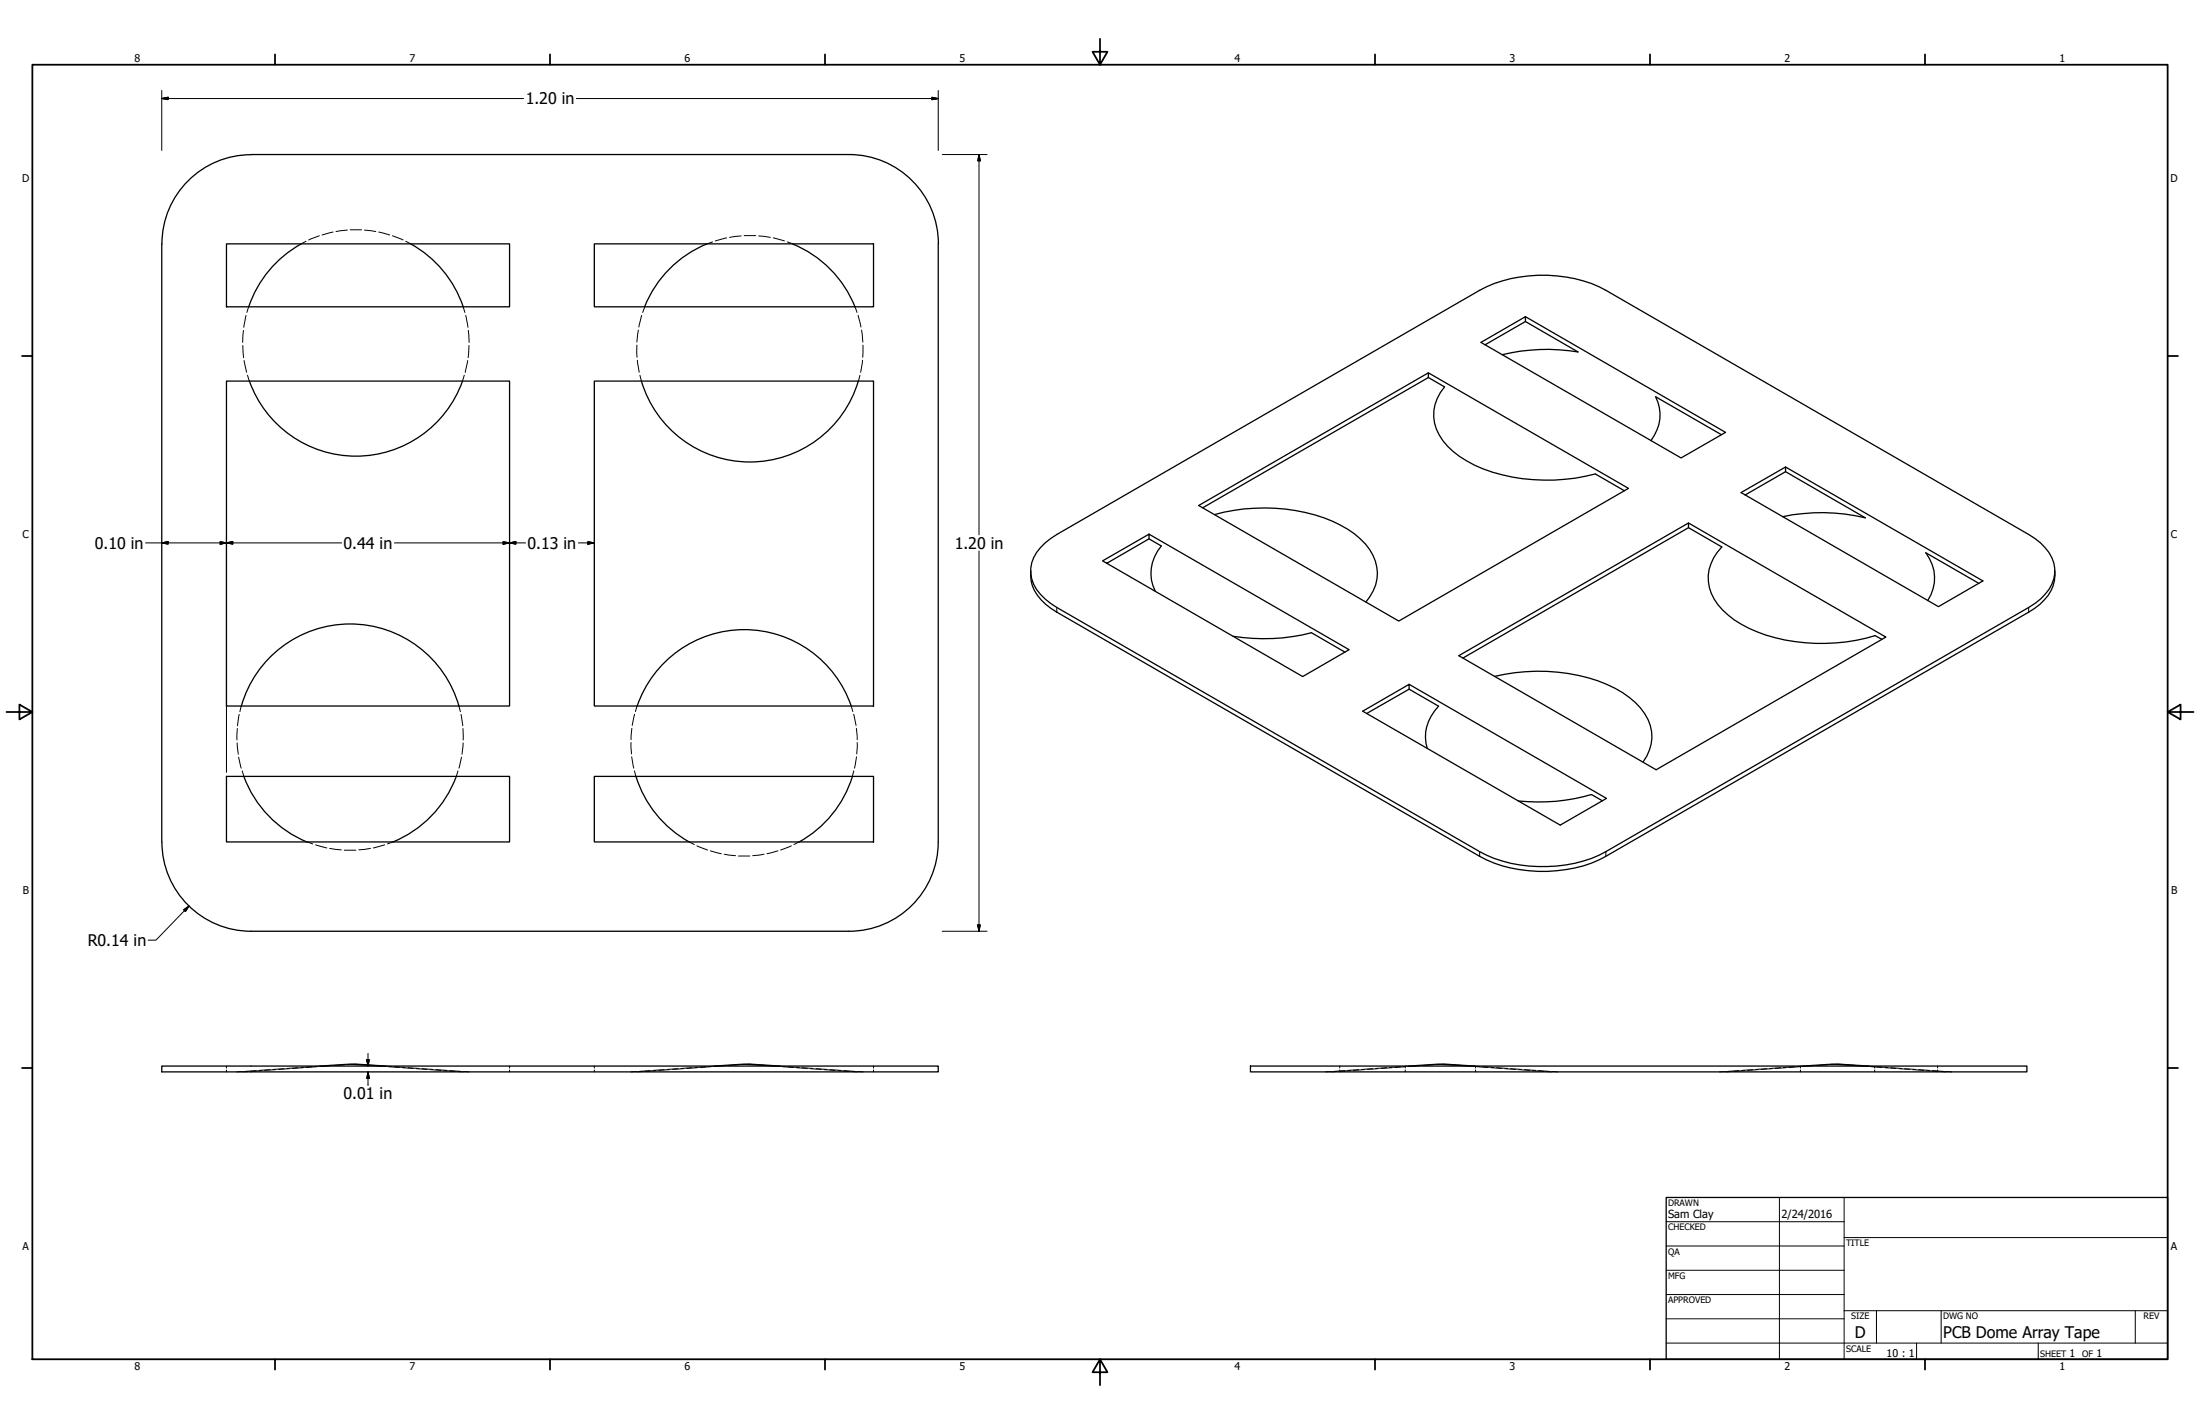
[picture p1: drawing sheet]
<svg xmlns="http://www.w3.org/2000/svg" width="864mm" height="559mm" viewBox="0 0 864 559" stroke-linecap="round" stroke-linejoin="round" font-family="sans-serif">
<!-- layer: Hidden (ANSI) -->
<g fill="none" stroke="#000" stroke-width=".39">
<path d="M120.1 94.7l-1.9 1M125.3 92.5l-4.1 1.7M130.7 91.1l-4.3 1.1M136.3 90.3l-4.4 .6M137.5 90.2h4.4M143.1 90.3l4.4 .6M148.7 91.1l4.3 1.1M154.1 92.5l4.1 1.7M159.3 94.7l1.9 1M279.7 94.9l-2.1 .8M285.2 93.3l-4.4 1.3M291 92.6l-4.6 .6"/>
<path d="M292.1 92.5h4.6M297.8 92.6l4.6 .6M303.5 93.3l4.4 1.3M309.1 94.9l2.1 .8M95.3 135.6l.3 4.7M95.6 129.7l-.4 4.7M96.6 123.8l-.9 4.7M97.6 120.4l-.7 2.2M181.8 120.4l.7 2.2M182.8 123.8l.9 4.7M183.8 129.7l.3 4.7M184.1 135.6l-.3 4.7"/>
<path d="M250 135.4l.1 4.8M250.6 129.5l-.6 4.7M251.9 123.8l-1.1 4.5M253.1 120.4l-.8 2.2M335.7 120.4l.7 2.2M336.9 123.8l1 4.5M338.2 129.5l.5 4.7M338.8 135.4l-.2 4.8M95.8 141.5l1 4.6M97.2 147.3l.7 2.2M182.2 147.3l-.7 2.2M183.6 141.5l-1 4.6"/>
<path d="M250.2 141.4l.7 4.7M251.2 147.3l.6 2.2M337.6 147.3l-.6 2.2M338.6 141.4l-.8 4.7M94.7 277.1l-.5 2.2M180.1 277.1l.6 2.2M250.1 277.1l-.7 2.1M334.1 277.1l.7 2.1M93.1 291.5l.4 4.5M93.2 285.9l-.2 4.5M93.7 297.1l1 4.3M93.9 280.4l-.7 4.4"/>
<path d="M181 280.4l.7 4.4M181.2 297.1l-1.1 4.3M181.7 285.9l.1 4.5M181.8 291.5l-.4 4.5M247.7 291.4l.2 4.4M248 297l.8 4.4M248 285.8l-.3 4.5M249.1 280.3l-.9 4.4M335.1 280.3l.9 4.4M336.2 285.8l.3 4.5M336.2 297l-.8 4.4M336.5 291.4l-.2 4.4"/>
<path d="M95.1 302.5l.7 2.2M179.8 302.5l-.7 2.2M249 302.5l.6 2.2M335.2 302.5l-.6 2.2M120.6 330.4l2.1 .8M123.9 331.5l4.4 1.2M129.4 332.9l4.6 .6M135.1 333.6h4.6M145.4 332.9l-4.6 .6M151 331.5l-4.4 1.2M154.2 330.4l-2.1 .8M270.6 330.4l1.9 1"/>
<path d="M273.6 331.9l4.1 1.7M278.8 333.9l4.3 1.1M284.3 335.2l4.4 .6M289.9 335.9h4.4M299.9 335.2l-4.4 .6M305.4 333.9l-4.3 1.1M310.6 331.9l-4.1 1.7M313.6 330.4l-1.9 1M88.9 418.3v.8M88.9 419.9v.7M106 419.7l-4.3 .4M108.3 419.7l-4.4 .4"/>
<path d="M111.5 419.4l-4.4 .3M113.7 419.4l-4.4 .3M117 419l-4.4 .3M119.1 419l-4.4 .3M122.4 418.6l-4.4 .3M124.5 418.6l-4.4 .3M125.7 418.3l-2.2 .2M129.9 418.2l-4.4 .3M135.3 417.8l-4.3 .3M138.6 417.6l-2.2 .2M149.2 418.3l2.2 .2M151.4 418.3l2.2 .2"/>
<path d="M152.5 418.6l4.3 .3M154.7 418.6l4.4 .3M157.9 419l4.3 .3M160.1 419l4.4 .3M163.3 419.4l4.4 .3M165.6 419.4l4.4 .3M168.8 419.7l4.4 .4M171.1 419.7l4.4 .4M200 418.3v.8M200 419.9v.7M233.3 418.3v.8M233.3 419.9v.7"/>
<path d="M260.7 419.7l-4.4 .4M262.9 419.7l-4.3 .4M266.2 419.4l-4.4 .3M268.4 419.4l-4.4 .3M271.7 419l-4.4 .3M273.7 419l-4.3 .3M277.1 418.6l-4.4 .3M279.1 418.6l-4.3 .3M280.4 418.3l-2.2 .2M284.5 418.2l-4.3 .3M290 417.8l-4.3 .3M293.2 417.6l-2.1 .2"/>
<path d="M303.8 418.3l2.2 .2M306.1 418.3l2.2 .2M307.1 418.6l4.4 .3M309.4 418.6l4.4 .3M312.5 419l4.4 .3M314.8 419l4.4 .3M318 419.4l4.4 .3M320.3 419.4l4.4 .3M323.5 419.7l4.4 .4M325.8 419.7l4.3 .4M342.9 418.3v.8M342.9 419.9v.7"/>
<path d="M525.9 418.3v.8M525.9 419.9v.7M533.4 419.7l-4.4 .4M535.6 419.7l-4.4 .4M538.9 419.4l-4.4 .3M541 419.4l-4.3 .3M544.3 419l-4.4 .3M546.4 419l-4.3 .3M549.7 418.6l-4.3 .3M551.6 418.3v.8M551.6 419.9v.7M551.8 418.6l-4.3 .3"/>
<path d="M553 418.3l-2.1 .2M557.3 418.2l-4.4 .3M562.7 417.8l-4.3 .3M565.9 417.6l-2.1 .2M576.5 418.3l2.2 .2M578.8 418.3l2.2 .2M579.2 418.3v.8M579.2 419.9v.7M579.8 418.6l4.3 .3M582.1 418.6l4.3 .3M585.3 419l4.3 .3M587.5 419l4.4 .3"/>
<path d="M590.7 419.4l4.4 .3M593 419.4l4.3 .3M596.1 419.7l4.4 .4M598.4 419.7l4.4 .4M688.1 419.7l-4.4 .4M690.2 419.7l-4.3 .4M693.5 419.4l-4.3 .3M695.7 419.4l-4.4 .3M698.9 419l-4.3 .3M701.1 419l-4.3 .3M704.4 418.6l-4.3 .3M706.5 418.6l-4.3 .3"/>
<path d="M706.8 418.3v.8M706.8 419.9v.7M707.7 418.3l-2.2 .2M711.9 418.2l-4.3 .3M717.4 417.8l-4.4 .3M720.6 417.6l-2.2 .2M731.2 418.3l2.2 .2M733.5 418.3l2.1 .2M734.5 418.6l4.3 .3M735.9 418.3v.8M735.9 419.9v.7M736.7 418.6l4.4 .3"/>
<path d="M739.9 419l4.4 .3M742.2 419l4.4 .3M745.4 419.4l4.3 .3M747.6 419.4l4.4 .3M750.8 419.7l4.4 .4M753.1 419.7l4.3 .4M760.6 418.3v.8M760.6 419.9v.7M95.1 420.5l-2.1 .1M97.4 420.5l-2.2 .1M100.6 420.1l-4.3 .3M102.8 420.1l-4.3 .3"/>
<path d="M174.2 420.1l4.4 .3M176.5 420.1l4.4 .3M179.7 420.5l2.2 .1M182 420.5l2.1 .1M249.8 420.5l-2.2 .1M252.1 420.5l-2.2 .1M255.3 420.1l-4.4 .3M257.5 420.1l-4.3 .3M328.9 420.1l4.4 .3M331.2 420.1l4.3 .3M334.4 420.5l2.1 .1M336.7 420.5l2.1 .1"/>
<path d="M522.5 420.5l-2.2 .1M524.8 420.5l-2.2 .1M527.9 420.1l-4.3 .3M530.2 420.1l-4.4 .3M601.6 420.1l4.4 .3M603.9 420.1l4.3 .3M607.1 420.5l2.1 .1M609.3 420.5l2.2 .1M677.2 420.5l-2.2 .1M679.4 420.5l-2.1 .1M682.6 420.1l-4.4 .3M684.8 420.1l-4.3 .3"/>
<path d="M756.3 420.1l4.3 .3M758.6 420.1l4.3 .3M761.7 420.5l2.2 .1M764 420.5l2.2 .1"/>
</g>
<!-- layer: Visible (ANSI) -->
<g fill="none" stroke="#000" stroke-width=".51">
<path d="M98.6 60.6h234.7a35.1 35.1 0 0 1 35.1 35.1M98.6 60.7a35 35 0 0 0-35 35M63.5 95.7v234.7M88.9 95.7h111.1v24.7h-111.1zM118.2 95.7a44.4 44.4 0 0 0-20.6 24.7M161.3 95.7a44.4 44.4 0 0 1 20.5 24.7M233.3 95.7h109.6v24.7h-109.6zM277.5 95.7a44.5 44.5 0 0 0-24.5 24.7M311.2 95.8a44.4 44.4 0 0 1 24.4 24.6M368.3 95.7v234.7a35 35 0 0 1-35.1 35h-234.6a35 35 0 0 1-35-35M598.8 124.3l78.6 45.4-17.5 10-78.6-45.3 17.5-10.1v1.9l-15.9 9.1M598.8 126.2l20.6 11.9a74.9 74.9 0 0 0-29.7 1.1"/>
<path d="M88.9 149.5h111.1v127.6h-111.1zM97.9 149.5a44.4 44.4 0 0 0 41.8 29.5 44.4 44.4 0 0 0 41.8-29.4M233.3 149.5h109.6v127.6h-109.6zM251.8 149.6a44.4 44.4 0 0 0 42.5 31.7 44.4 44.4 0 0 0 42.6-31.7M560.7 146.3l78.6 45.3-90.2 52.1-78.6-45.3 90.2-52.1v1.8l-88.6 51.2M560.7 148.1l6.4 3.7a16.4 16.4 0 0 0 1.2 23.3 46.6 46.6 0 0 0 25.2 12.1 74.7 74.7 0 0 0 32.7-1.2l11.5 6.6M675.7 170.6l-25.8-14.9a15.9 15.9 0 0 1-1.8 17.2M700.9 183.3l77.5 44.7-17.5 10.1-77.4-44.8 17.4-10v1.8l-15.9 9.1M700.9 185.1l31.3 18.1a73.6 73.6 0 0 0-32.4-.4M451 209.6l-18.2 10.5 78.6 45.4 18.2-10.5-78.6-45.4v1.9l-16.5 9.5M451 211.5l4.9 2.7a16 16 0 0 0-2.4 17.8M476.8 201.9a71.1 71.1 0 0 1 49.4 4.2 27.2 27.2 0 0 1 13.7 14.1 16.1 16.1 0 0 1-3.7 16"/>
<path d="M662.8 205.2l77.5 44.8-90.2 52.1-77.5-44.8 90.2-52.1v1.9l-88.6 51.2M662.8 207.1l13.1 7.5a16.6 16.6 0 0 0 .3 24.8 47 47 0 0 0 24.5 11.7 75 75 0 0 0 35.4-1.7l2.6 1.5M404.6 225.9a15.7 15.7 0 0 0 8 12.9l2.2 1.4M776.8 228.9l-20.8-12a15.9 15.9 0 0 1 .7 18.7M484 249.7a75.2 75.2 0 0 0 30.8-1.4l13.1 7.6M94.7 277.1a44.4 44.4 0 0 1 42.7-32.2 44.4 44.4 0 0 1 42.8 32.2M250.1 277.1a44.4 44.4 0 0 1 42-30 44.4 44.4 0 0 1 42 30M553.1 268.5l77.5 44.8-18.1 10.5-77.6-44.7 18.2-10.6v1.9l-16.6 9.6M553.1 270.4l11.6 6.7a16.6 16.6 0 0 0-4.4 16.6M586.7 265.4a71.2 71.2 0 0 1 47.2 4.7 26.9 26.9 0 0 1 13.9 14.6 16.1 16.1 0 0 1-2.8 14.3M88.9 304.7h111.1v25.7h-111.1zM95.7 304.7a44.5 44.5 0 0 0 24.9 25.7"/>
<path d="M179.1 304.7a44.4 44.4 0 0 1-24.9 25.7M233.3 304.7h109.6v25.7h-109.6zM249.6 304.6a44.5 44.5 0 0 0 21 25.8M334.6 304.7a44.5 44.5 0 0 1-20.9 25.7M629 314.3l-4.3-2.5a73.7 73.7 0 0 1-28.8 2.5M63.5 418.3h304.8v2.3h-304.8zM125.7 418.3l11.7-.7 11.8 .7M138.6 417.6l12.8 .7M280.4 418.3l11.7-.7 11.7 .7M293.2 417.6l12.9 .7M490.9 418.3h304.8v2.3h-304.8zM553 418.3l11.8-.7 11.7 .7"/>
<path d="M565.9 417.6l12.9 .7M707.7 418.3l11.8-.7 11.7 .7M720.6 417.6l12.9 .7"/>
</g>
<!-- layer: Visible Narrow (ANSI) -->
<path d="M414.8 238.4v1.8M796.4 238.4v1.8M580.8 334.2v1.8M630.4 334.2v1.8" fill="none" stroke="#000" stroke-width=".39"/>
<path d="M408.4 214.9l1.9-1.9 4.5-3.3 166-95.8a54.6 54.6 0 0 1 49.6 0l166 95.8a20.3 20.3 0 0 1 9.8 11.2 13.7 13.7 0 0 1-5.2 14.2l-4.6 3.3-166 95.8a55.6 55.6 0 0 1-43.9 2.7l-5.7-2.7-166-95.8a20.2 20.2 0 0 1-9.8-11.2 12.8 12.8 0 0 1 3.4-12.3zM404.6 224v1.9M806.6 224a15.9 15.9 0 0 1-8 14.8l-168.2 97.2a54.9 54.9 0 0 1-37.4 4.6 43.4 43.4 0 0 1-12.2-4.6l-166-95.8" fill="none" stroke="#000" stroke-width=".51"/>
<!-- layer: Border (ANSI) -->
<g fill="none" stroke="#000" stroke-width=".7">
<path d="M431.8 15.2v10.2l-2.9-5.1h5.8l-2.9 5.1M12.7 25.4h838.2v508h-838.2zM107.9 21.3v4.1M215.9 21.3v4.1M323.8 21.3v4.1M539.8 21.3v4.1M647.7 21.3v4.1M755.6 21.3v4.1M8.6 139.7h4.1M850.9 139.7h4.1M2.5 279.4h10.2l-5.1-2.9v5.8l5.1-2.9M850.9 279.4l5.1 2.9v-5.8l-5.1 2.9h10.2"/>
<path d="M8.6 419.1h4.1M850.9 419.1h4.1M107.9 533.4v4.1M215.9 533.4v4.1M323.8 533.4v4.1M431.8 533.4l2.9 5.1h-5.8l2.9-5.1v10.2M539.8 533.4v4.1M647.7 533.4v4.1M755.6 533.4v4.1"/>
</g>
<!-- layer: Title (ANSI) -->
<g fill="none" stroke="#000" stroke-width=".39">
<path d="M654 479.4h69.9M698.5 469.9v63.5M723.9 469.9v63.5M654 488.9h69.9M654 498.5h69.9M723.9 485.6h127M654 508h69.9M654 517.5h69.9M723.9 514.3h127M736.6 514.3v12.7M762 514.3v12.7M838.2 514.3v12.7"/>
<path d="M654 527h196.9M752.3 527v6.4M800.1 527v6.4"/>
</g>
<path d="M654 469.9h196.9v63.5h-196.9z" fill="none" stroke="#000" stroke-width=".51"/>
<!-- layer: Dimension (ANSI) -->
<g fill="none" stroke="#000" stroke-width=".39">
<path d="M63.5 38.7l2.5-.5v.9zM63.5 38.7h142M63.5 35.5v23.6M226.3 38.7h142M365.8 38.2l2.5 .5-2.5 .4zM368.3 35.5v23.6M369.9 60.6h17.6M384.3 60.6l.5 2.5h-1zM384.3 60.6v149.3M57.1 213h77M63.5 213l2.5-.5v1.1zM86.4 212.5l2.5 .5-2.5 .6z"/>
<path d="M88.9 213l2.5-.5v1.1zM88.9 209.9v93.2M154.8 213h51.5M197.5 212.5l2.5 .5-2.5 .6zM200 213l2.5-.5v1.1zM227 213h6.3M230.8 212.5l2.5 .5-2.5 .6zM384.3 216.2v149.2M72.1 357l2.1-1.5-1.4 2.2zM74.2 355.5l-13 13.4h-3M369.9 365.4h17.6M383.8 363h1l-.5 2.4z"/>
<path d="M144 415.9h1l-.5 2.4zM144.5 413.4v4.9M144.5 420.6l.5 2.6h-1zM144.5 420.6v5.4"/>
</g>
<g fill="#000" stroke="#000" stroke-width=".39">
<path d="M63.5 38.7l2.5-.5zM63.5 38.7l2.5-.5v.9zM365.8 39.1l2.5-.4zM365.8 38.2l2.5 .5-2.5 .4zM384.3 60.6l.5 2.5zM384.3 60.6l.5 2.5h-1zM63.5 213l2.5-.5zM63.5 213l2.5-.5v1.1zM86.4 213.6l2.5-.6zM86.4 212.5l2.5 .5-2.5 .6zM88.9 213l2.5-.5zM88.9 213l2.5-.5v1.1z"/>
<path d="M197.5 213.6l2.5-.6zM197.5 212.5l2.5 .5-2.5 .6zM200 213l2.5-.5zM200 213l2.5-.5v1.1zM230.8 213.6l2.5-.6zM230.8 212.5l2.5 .5-2.5 .6zM74.2 355.5l-1.4 2.2zM72.1 357l2.1-1.5-1.4 2.2zM383.8 363l.5 2.4zM383.8 363h1l-.5 2.4zM144 415.9l.5 2.4zM144 415.9h1l-.5 2.4z"/>
<path d="M144.5 420.6l.5 2.6zM144.5 420.6l.5 2.6h-1z"/>
</g>
<g font-size="6.3">
<text x="206.4" y="41">1.20 in</text>
<text x="37.2" y="215.3">0.10 in</text>
<text x="134.9" y="215.3">0.44 in</text>
<text x="207.1" y="215.3">0.13 in</text>
<text x="374.8" y="215.3">1.20 in</text>
<text x="34.4" y="371.2">R0.14 in</text>
<text x="134.9" y="431.4">0.01 in</text>
<text x="728.1" y="524.9">D</text>
<text x="762.8" y="525">PCB Dome Array Tape</text>
</g>
<g font-size="4.4">
<text x="654.8" y="477.8">Sam Clay</text>
<text x="699.3" y="478">2/24/2016</text>
</g>
<g font-size="4.2">
<text x="52.8" y="24.4">8</text>
<text x="160.8" y="24.4">7</text>
<text x="268.7" y="24.4">6</text>
<text x="376.7" y="24.4">5</text>
<text x="484.6" y="24.4">4</text>
<text x="592.6" y="24.4">3</text>
<text x="700.5" y="24.4">2</text>
<text x="808.5" y="24.4">1</text>
<text x="8.8" y="71.4">D</text>
<text x="852" y="71.4">D</text>
<text x="8.9" y="211.1">C</text>
<text x="852.2" y="211.1">C</text>
<text x="9" y="350.8">B</text>
<text x="852.2" y="350.8">B</text>
<text x="8.9" y="490.5">A</text>
<text x="852.2" y="490.5">A</text>
<text x="740.6" y="532.6">10 : 1</text>
<text x="812.4" y="532.6">1</text>
<text x="823" y="532.6">1</text>
<text x="52.8" y="537.5">8</text>
<text x="160.8" y="537.5">7</text>
<text x="268.7" y="537.5">6</text>
<text x="376.7" y="537.5">5</text>
<text x="484.6" y="537.5">4</text>
<text x="592.6" y="537.5">3</text>
<text x="700.5" y="537.5">2</text>
<text x="808.5" y="537.5">1</text>
</g>
<g font-size="3.5">
<text x="654.8" y="473.2">DRAWN</text>
<text x="654.8" y="482.8">CHECKED</text>
<text x="724.7" y="488.9">TITLE</text>
<text x="654.8" y="492.3">QA</text>
<text x="654.8" y="501.8">MFG</text>
<text x="654.8" y="511.4">APPROVED</text>
<text x="726.7" y="517.7">SIZE</text>
<text x="762.8" y="517.7">DWG NO</text>
<text x="841.4" y="517.7">REV</text>
<text x="724.7" y="530.4">SCALE</text>
<text x="800.9" y="532.6">SHEET</text>
<text x="817.4" y="532.6">OF</text>
</g>
</svg>
